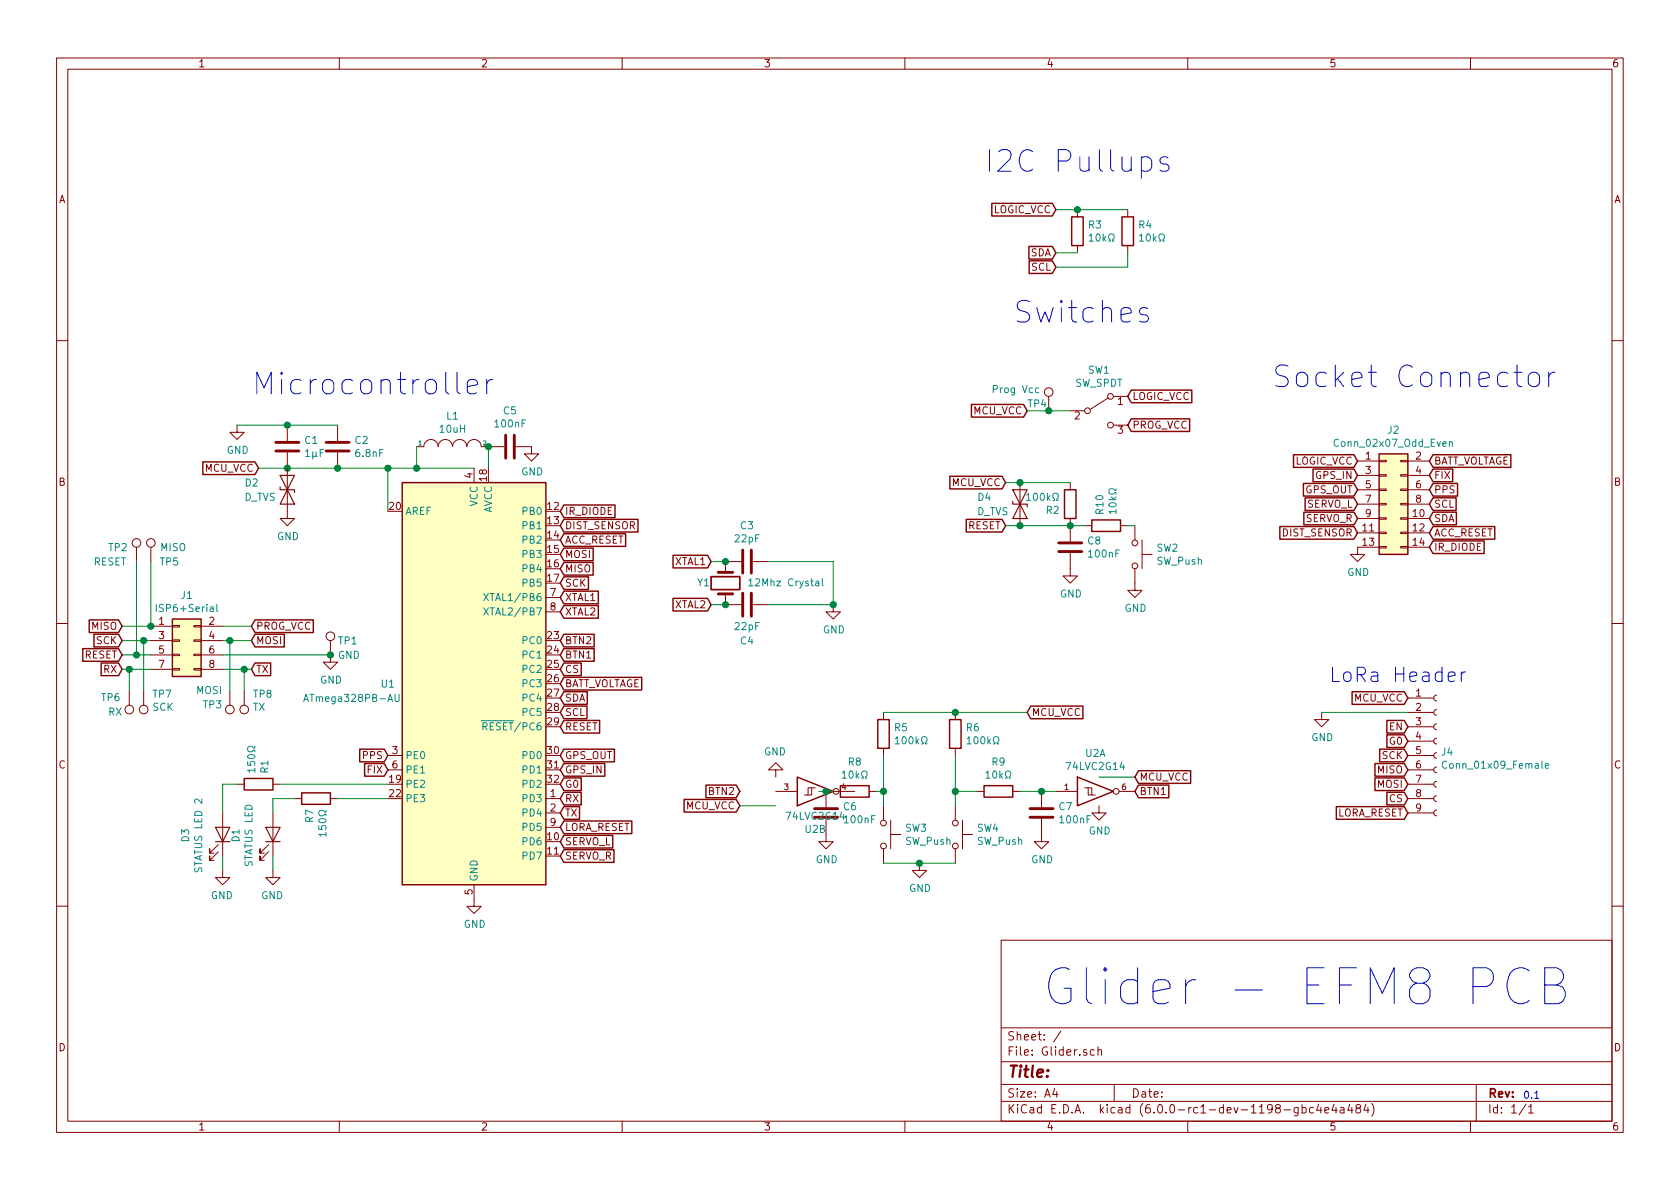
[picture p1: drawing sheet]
<svg xmlns="http://www.w3.org/2000/svg" width="297mm" height="210mm" viewBox="0 0 297 210" stroke-linecap="round" stroke-linejoin="round" font-family="sans-serif">
<g fill="none" stroke="#840000" stroke-width=".18">
<path d="M10 10.3h277v189.9h-277zM12 12.2h273v186.1h-273zM60 10.3v1.9M110 10.3v1.9M160 10.3v1.9M210 10.3v1.9M260 10.3v1.9M190.5 37.1v1.2M199.4 37.1v1.2M190.5 43.4v1.3M199.4 43.4v1.3M10 60.2h2"/>
<path d="M41.9 75.2v1.2h1.3l-1.3 1.3-1.3-1.3h1.3M50.8 75.2v2.8M59.7 75.2v2.8M73.7 79h1.2a1.27 1.27 0 0 1 1.3-1.3 1.27 1.27 0 0 1 1.3 1.3 1.27 1.27 0 0 1 1.2-1.3 1.27 1.27 0 0 1 1.3 1.3 1.27 1.27 0 0 1 1.3-1.3 1.27 1.27 0 0 1 1.2 1.3 1.27 1.27 0 0 1 1.3-1.3 1.27 1.27 0 0 1 1.3 1.3h4.1M91.2 79h2.8v1.3h1.2l-1.2 1.2-1.3-1.2h1.3M185.4 70.1v2.5M189.2 72.6h2.6M196 70.4l-3.2 2M196.8 70.1h2.6M196.8 75.2h2.6M285 60.2h2M24.1 96.8v2.5"/>
<path d="M26.7 96.8v2.5M50.8 80v11.7h1.3l-1.3 1.3-1.3-1.3h1.3M59.7 80v2.8M83.8 82.8v2.5M131.1 99.3h-2.8v1.9M133.1 99.3h2.8M180.3 85.3v7.7M189.2 97.8v4h1.3l-1.3 1.3-1.2-1.3h1.2M189.2 85.3v1.3M189.2 91.7v4.1M191.8 93h1.2M198.1 93h1.3"/>
<path d="M200.7 93v2.5M201.9 98h1.8M201.9 95.5v5.1M240 81.5h3.8M240 91.7h3.8M240 94.2h3.8M240 84.1h3.8M240 86.6h3.8M240 89.1h3.8M243.8 96.6h1.3v.3h-1.3zM243.8 94.1h1.3v.3h-1.3zM243.8 91.6h1.3v.2h-1.3z"/>
<path d="M243.8 89h1.3v.3h-1.3zM243.8 86.5h1.3v.2h-1.3zM243.8 83.9h1.3v.3h-1.3zM243.8 81.4h1.3v.3h-1.3zM243.8 96.8h-3.8v1.2h1.3l-1.3 1.3-1.2-1.3h1.2M247.6 96.6h1.3v.3h-1.3zM247.6 94.1h1.3v.3h-1.3zM247.6 91.6h1.3v.2h-1.3zM247.6 89h1.3v.3h-1.3zM247.6 86.5h1.3v.2h-1.3zM247.6 83.9h1.3v.3h-1.3zM247.6 81.4h1.3v.3h-1.3z"/>
<path d="M248.9 81.5h3.8M248.9 91.7h3.8M248.9 94.2h3.8M248.9 96.8h3.8M248.9 84.1h3.8M248.9 86.6h3.8M248.9 89.1h3.8M10 110.3h2M26.7 110.7h3.8M26.7 113.3h3.8M26.7 115.8h3.8M26.7 118.4h3.8"/>
<path d="M30.5 118.2h1.2v.3h-1.2zM30.5 115.7h1.2v.2h-1.2zM30.5 113.2h1.2v.2h-1.2zM30.5 110.6h1.2v.3h-1.2zM34.3 118.2h1.3v.3h-1.3zM34.3 115.7h1.3v.2h-1.3zM34.3 113.2h1.3v.2h-1.3zM34.3 110.6h1.3v.3h-1.3zM35.6 110.7h3.8M35.6 113.3h3.8M35.6 115.8h3.8M35.6 118.4h3.8"/>
<path d="M58.4 113.3v3.8h1.3l-1.3 1.3-1.3-1.3h1.3M96.5 105.7h2.6M96.5 108.2h2.6M128.3 105v1.9h2.8M133.1 106.9h2.8M147.3 106.9v1.3h1.3l-1.3 1.3-1.3-1.3h1.3M200.7 100.6v3.8h1.2l-1.2 1.3-1.3-1.3h1.3M285 110.3h2M22.9 122.2v2.5M25.4 122.2v2.5M40.6 122.2v2.5M41.9 138.7h1.3"/>
<path d="M43.2 122.2v2.5M48.3 138.7h1.2M68.6 133.6h2.5M68.6 136.1h2.5M137.2 136.1h1.2l-1.2-1.2-1.3 1.2h1.3v1.3M137.2 139.9h3.8M143.5 139.3v1.3h-.6M144.1 139.3h-1.2v1.3h-.7M146 139.9v2.8M147.3 139.9h3.8M153.7 139.9h1.2M156.2 126v1.2"/>
<path d="M156.2 132.3v1.3M168.9 126v1.2M168.9 132.3v1.3M172.7 139.9h1.3M179.1 139.9h1.2M184.1 139.9v2.8M186.7 139.9h3.8M191.8 139.3h.6v1.3h1.3M192.4 139.3h.6v1.3M197.9 139.9h2.8M233.7 126v1.2h1.2l-1.2 1.3-1.3-1.3h1.3M248.9 138.7h4.6"/>
<path d="M248.9 133.6h4.6M248.9 136.1h4.6M248.9 131.1h4.6M248.9 128.5h4.6M248.9 126h4.6M248.9 123.4h4.6M254 138.2l-.3 .1-.2 .3 .1 .4 .4 .2M254 135.6l-.3 .1-.2 .4 .1 .3 .4 .2M254 133.1l-.3 .1-.2 .3 .1 .4 .4 .2M254 130.6l-.3 .1-.2 .3 .1 .4 .4 .2M254 128l-.3 .1-.2 .3 .1 .4 .4 .2M254 125.5l-.3 .1-.2 .3 .1 .4 .4 .2"/>
<path d="M254 122.9l-.3 .1-.2 .4 .1 .3 .4 .2M38.6 150.6l-1.5 1.5v-.7v.7h.7M38.6 149.3l-1.5 1.6v-.8v.8h.7M39.4 153.9v1.3h-1.3l1.3 1.3 1.2-1.3h-1.2M39.4 143.8v7.6M47.5 150.6l-1.5 1.5v-.7v.7h.7M47.5 149.3l-1.5 1.6v-.8v.8h.7M48.3 153.9v1.3h-1.3l1.3 1.3 1.2-1.3h-1.2M48.3 143.8v7.6M52.1 141.2h1.2M58.4 141.2h1.3M83.8 156.5v3.8h1.3l-1.3 1.2-1.3-1.2h1.3"/>
<path d="M96.5 141.2h2.6M96.5 143.8h2.6M96.5 146.3h2.6M146 144.8v4h1.3l-1.3 1.3-1.2-1.3h1.2M156.2 142.5v2.5M156.2 150.1v2.5M157.5 147.6h1.8M157.5 145v5.1M162.6 152.6v1.3h1.2l-1.2 1.3-1.3-1.3h1.3M168.9 142.5v2.5M168.9 150.1v2.5M170.2 147.6h1.8"/>
<path d="M170.2 145v5.1M184.1 144.8v4h1.3l-1.3 1.3-1.2-1.3h1.2M194.3 142.5v1.3h1.3l-1.3 1.2-1.3-1.2h1.3M248.9 141.2h4.6M248.9 143.8h4.6M254 143.3l-.3 .1-.2 .3 .1 .4 .4 .2M254 140.7l-.3 .1-.2 .3 .1 .4 .4 .2M10 160.2h2M177 166.3h108v32h-108zM285 160.2h2M60 198.3v1.9M110 198.3v1.9"/>
<path d="M160 198.3v1.9M177 194.8h108M177 191.8h108M177 187.8h108M177 181.8h108M186.5 192.5l-.4 1h1M186.8 193v1M187.6 182.3l-1.3 2M193.5 185.7l-.4-.1-.3 .3v.6l.3 .1 .4-.1M194.1 185.7l.2-.1 .4 .1 .1 .9M194.1 185.1v1.5M197 191.8v3"/>
<path d="M210 198.3v1.9M229.5 195.8v1.2l-.3 .3h-.3M229.5 195.9l-.4-.1-.3 .3 .1 .6 .2 .1 .4-.1M230.2 195.9l.5-.1 .2 .3v.6l-.2 .1-.5-.1M230.2 195.3v1.5M232.2 195.9l-.4-.1-.3 .3 .1 .6h.6M233.1 195.2l-.3 1.1h.9M233.5 195.8v1M234.2 196.3l.7-.1v-.3l-.5-.1-.2 .2 .1 .7h.6M235.9 195.2l-.4 1.1h.9M236.2 195.8v1M237 195.9h.6v.9"/>
<path d="M237.6 196.2l-.4 .1-.3 .2 .3 .3 .4-.1M238.7 195.2l-.4 1.1h.9M239 195.8v1M240 196l-.3-.3 .1-.2 .2-.2 .4 .1 .2 .2-.1 .2-.6 .2a.48 .48 0 0 0-.1 .7l.2 .1 .5-.1a.48 .48 0 0 0-.1-.7h-.1M241.5 195.2l-.4 1.1h1M241.9 195.8v1M242.5 195.1a1.79 1.79 0 0 1 0 2.3M260 198.3v1.9M261 191.8v6.5M269.8 195.2l-1.2 2M270.3 195.8l.4-.5v1.5M270.3 196.8h.8"/>
<circle cx="185.4" cy="69.3" r=".76"/>
<circle cx="192.3" cy="72.6" r=".51"/>
<circle cx="196.3" cy="75.2" r=".51"/>
<circle cx="196.3" cy="70.1" r=".51"/>
<circle cx="24.1" cy="96" r=".76"/>
<circle cx="26.7" cy="96" r=".76"/>
<circle cx="200.7" cy="96" r=".51"/>
<circle cx="58.4" cy="112.5" r=".76"/>
<circle cx="200.7" cy="100.1" r=".51"/>
<circle cx="22.9" cy="125.5" r=".76"/>
<circle cx="25.4" cy="125.5" r=".76"/>
<circle cx="40.6" cy="125.5" r=".76"/>
<circle cx="43.2" cy="125.5" r=".76"/>
<circle cx="147.8" cy="139.9" r=".51"/>
<circle cx="197.4" cy="139.9" r=".51"/>
<circle cx="156.2" cy="149.6" r=".51"/>
<circle cx="156.2" cy="145.5" r=".51"/>
<circle cx="168.9" cy="145.5" r=".51"/>
<circle cx="168.9" cy="149.6" r=".51"/>
</g>
<path d="M49.5 84.1h2.6l-1.3 2.5zM49.5 86.1v.5h2.6v.5M50.8 86.6l1.3 2.5h-2.6zM179.1 86.6h2.5l-1.3 2.5zM179.1 88.6v.5h2.5v.6M180.3 89.1l1.3 2.6h-2.5zM38.1 146.3h2.5l-1.2 2.5zM38.1 148.8h2.5M47 146.3h2.5l-1.2 2.5zM47 148.8h2.5" fill="none" stroke="#840000" stroke-width=".2"/>
<g fill="none" stroke="#840000" stroke-width=".25">
<path d="M175.4 36h10.7l.6 1.1-.6 1.1h-10.7zM189.5 38.3h2v5.1h-2zM198.4 38.3h2v5.1h-2zM181.9 43.6h4.2l.6 1.1-.6 1.1h-4.2zM182 46.1h4.1l.6 1.1-.6 1.2h-4.1zM171.8 71.5h9.2l.6 1.1-.6 1.2h-9.2zM200 69h10.7v2.2h-10.7l-.6-1.1zM200 74.1h10.3v2.2h-10.3l-.6-1.1zM35.9 81.7h9.2l.6 1.1-.6 1.1h-9.2zM71.1 85.3h25.4v71.2h-25.4zM99.7 94.4h10.9v2.2h-10.9l-.6-1.1zM99.7 91.8h13.1v2.3h-13.1l-.6-1.1z"/>
<path d="M99.7 89.3h9v2.2h-9l-.6-1.1zM99.7 99.5h5.2v2.2h-5.2l-.6-1.1zM99.7 96.9h5.2v2.3h-5.2l-.6-1.2zM119 98.2h6.1l.6 1.1-.6 1.1h-6.1zM167.9 84.2h9.3l.6 1.1-.6 1.2h-9.3zM170.8 91.8h6.4l.6 1.2-.6 1.1h-6.4zM188.2 86.6h2v5.1h-2zM193 91.9h5.1v2.1h-5.1zM226.3 93.1h13.1l.6 1.1-.6 1.1h-13.1zM228.7 80.4h10.7l.6 1.1-.6 1.1h-10.7zM230.5 85.5h8.9l.6 1.1-.6 1.1h-8.9zM230.5 90.6h8.9l.6 1.1-.6 1.1h-8.9z"/>
<path d="M230.8 88h8.6l.6 1.1-.6 1.2h-8.6zM232.2 83h7.2l.6 1.1-.6 1.1h-7.2zM243.8 80.3h5.1v17.7h-5.1zM253.4 83h3.4v2.2h-3.4l-.7-1.1zM253.4 85.5h4.3v2.2h-4.3l-.7-1.1zM253.4 90.6h4.1v2.2h-4.1l-.7-1.1zM253.4 88h4.1v2.3h-4.1l-.7-1.2zM253.4 93.1h10.9v2.2h-10.9l-.7-1.1zM253.4 95.7h9v2.2h-9l-.7-1.1zM253.4 80.4h13.7v2.2h-13.7l-.7-1.1zM14.6 114.7h6.4l.6 1.1-.6 1.1h-6.4zM15.8 109.6h5.2l.6 1.1-.6 1.2h-5.2z"/>
<path d="M16.6 112.2h4.4l.6 1.1-.6 1.1h-4.4zM17.9 117.2h3.1l.6 1.2-.6 1.1h-3.1zM30.5 109.5h5.1v10.1h-5.1zM45.1 112.2h5.2v2.2h-5.2l-.7-1.1zM45.1 109.6h10.3v2.3h-10.3l-.7-1.2zM45.1 117.2h2.8v2.3h-2.8l-.7-1.1zM99.7 104.5h6.1v2.3h-6.1l-.6-1.1zM99.7 107.1h6.1v2.2h-6.1l-.6-1.1zM99.7 102h4.3v2.2h-4.3l-.6-1.1zM99.7 119.8h13.8v2.2h-13.8l-.6-1.1zM99.7 117.2h3.1v2.3h-3.1l-.6-1.1zM99.7 114.7h5.4v2.2h-5.4l-.6-1.1z"/>
<path d="M99.7 112.2h5.4v2.2h-5.4l-.6-1.1zM119 105.8h6.1l.6 1.1-.6 1.1h-6.1zM43.2 137.7h5.1v2h-5.1zM63.6 132.5h4.3l.7 1.1-.7 1.1h-4.3zM64.5 135h3.4l.7 1.1-.7 1.2h-3.4zM99.7 122.3h4.1v2.3h-4.1l-.6-1.2zM99.7 124.9h4.1v2.2h-4.1l-.6-1.1zM99.7 135h7.2v2.3h-7.2l-.6-1.2zM99.7 132.5h8.9v2.2h-8.9l-.6-1.1zM99.7 127.4h6.3v2.2h-6.3l-.6-1.1zM99.7 137.6h3.1v2.2h-3.1l-.6-1.1zM124.8 138.8h5.4l.6 1.1-.6 1.2h-5.4z"/>
<path d="M141 137.4l6.3 2.5-6.3 2.6zM148.6 138.9h5.1v2.1h-5.1zM155.2 127.2h2v5.1h-2zM167.9 127.2h2v5.1h-2zM174 138.9h5.1v2.1h-5.1zM182.2 124.9h9.3v2.2h-9.3l-.6-1.1zM190.5 137.4l6.3 2.5-6.3 2.6zM201.3 136.3h9.2v2.2h-9.2l-.6-1.1zM201.3 138.8h5.4v2.3h-5.4l-.6-1.2zM239.1 122.3h9.2l.6 1.1-.6 1.2h-9.2zM243.1 135h5.2l.6 1.1-.6 1.2h-5.2zM243.1 137.6h5.2l.6 1.1-.6 1.1h-5.2z"/>
<path d="M243.9 132.5h4.4l.6 1.1-.6 1.1h-4.4zM245.2 129.9h3.1l.6 1.2-.6 1.1h-3.1zM245.2 127.4h3.1l.6 1.1-.6 1.1h-3.1zM53.3 140.2h5.1v2h-5.1zM99.7 147.7h8.6v2.3h-8.6l-.6-1.2zM99.7 150.3h8.9v2.2h-8.9l-.6-1.1zM99.7 142.6h2.8v2.3h-2.8l-.6-1.1zM99.7 140.1h3.1v2.2h-3.1l-.6-1.1zM99.7 145.2h12v2.2h-12l-.6-1.1zM121 141.4h9.2l.6 1.1-.6 1.1h-9.2zM236.3 142.6h12l.6 1.2-.6 1.1h-12zM245.2 140.1h3.1l.6 1.1-.6 1.1h-3.1z"/>
</g>
<g fill="none" stroke="#008484" stroke-width=".18">
<path d="M192.6 41.7l.3-.3v1.2M192.6 42.6h.7M196 42.6h.3v-.2a.55 .55 0 0 1-.2-.8 .55 .55 0 0 1 .8-.1l.1 .2a.55 .55 0 0 1-.3 .7v.2h.3M201.5 41.7l.3-.3v1.2M201.5 42.6h.7M204.9 42.6h.3v-.2a.55 .55 0 0 1-.2-.8 .55 .55 0 0 1 .8-.1l.1 .2a.55 .55 0 0 1-.3 .7v.2h.3M183.7 68.7l-.4-.1-.2 .2 .1 .6h.5M256.3 78.2l.1-.1 .3 .1 .1 .7M256.3 78.1v.8M181.5 87.6l.4-.4v1.3M181.5 88.5h.7M186.2 88.5h.3v-.2a.55 .55 0 0 1-.3-.9 .55 .55 0 0 1 .9 0v.2a.53 .53 0 0 1-.3 .7v.2h.3"/>
<path d="M197.3 90.5h-1.2l.3 .3M197.3 86.4v.3h-.2a.54 .54 0 0 0-.7-.2 .54 .54 0 0 0-.3 .7 .59 .59 0 0 0 1-.1h.2v.3M197.3 90.1v.7M27.6 106.9v1.2M38.3 106.9v1.1l.2 .1M85.5 104.9l.9 1.3M85.5 107.5l.9 1.3M86.4 104.9l-.9 1.3M86.4 107.5l-.9 1.3M132.4 102.7l.3-.4v1.3M132.4 103.6h.7M145.4 102.3v1.1l.2 .2"/>
<path d="M45.1 136.2h-1.3l.3 .4M45.1 132v.3h-.3a.54 .54 0 0 0-.7-.3 .54 .54 0 0 0-.2 .8 .59 .59 0 0 0 .9-.2h.3v.3M45.1 135.8v.8M53.7 124l.4-1.2 .4 1.2M53.8 123.7h.6M69.8 122.8v1l.3 .2h.2l.3-.2v-1M85.1 127.5h1.3M85.4 128.5l.6-.1 .1-.2v-.3l-.2-.1h-.5v1.3M85.7 128.5l.4 .6M148.9 136.7l.4-.4v1.3M148.9 137.6h.7M152.3 137.6h.4v-.2a.55 .55 0 0 1-.3-.8 .55 .55 0 0 1 .9-.1v.2a.55 .55 0 0 1-.3 .7v.2h.3"/>
<path d="M158.3 130.6l.3-.3v1.2M158.3 131.5h.7M162.9 131.5h.3v-.2a.55 .55 0 0 1-.2-.8 .55 .55 0 0 1 .9-.1v.2a.53 .53 0 0 1-.3 .7v.2h.3M171 130.6l.3-.3v1.2M171 131.5h.7M174.3 136.7l.4-.4v1.3M174.3 137.6h.7M175.6 131.5h.3v-.2a.55 .55 0 0 1-.2-.8 .55 .55 0 0 1 .9-.1v.2a.53 .53 0 0 1-.3 .7v.2h.3M177.7 137.6h.4v-.2a.55 .55 0 0 1-.3-.8 .55 .55 0 0 1 .9-.1v.2a.55 .55 0 0 1-.3 .7v.2h.3M255.8 134.7a.6 .6 0 0 0-.8 .4 .6 .6 0 0 0 .6 .8l.2-.2M273.2 135.4l.6-.1v-.2l-.4-.1-.2 .2 .1 .6h.5M57.6 147.5h-1.2l.3 .4"/>
<path d="M57.6 143.3v.3h-.2a.54 .54 0 0 0-.7-.3 .54 .54 0 0 0-.3 .8 .59 .59 0 0 0 1-.1h.2v.3M57.6 147.2v.7"/>
</g>
<g fill="none" stroke="#008400" stroke-width=".18">
<path d="M186.7 37.1h12.7M186.7 44.7h3.8M199.4 44.7v2.5h-12.7M41.9 75.2h17.8M73.7 79v3.8M86.4 79v3.8M181.6 72.6h7.6M24.1 99.3v16.5M26.7 99.3v11.4h-5.1M45.7 82.8h38.1M68.6 82.8v7.6M125.7 99.3h2.6"/>
<path d="M135.9 99.3h11.4v7.6h-11.4M177.8 85.3h11.4M177.8 93h14M199.4 93h1.3M21.6 113.3h5.1M21.6 115.8h5.1M21.6 118.4h5.1M22.9 118.4v3.8M25.4 113.3v8.9M39.4 110.7h5M39.4 113.3h5M39.4 115.8h19"/>
<path d="M39.4 118.4h5M40.6 113.3v8.9M43.2 118.4v3.8M125.7 106.9h2.6M41.9 138.7h-2.5v5.1M49.5 138.7h19.1M144.8 139.9h2.5M154.9 139.9h1.3M156.2 126h25.4M156.2 133.6v8.9M168.9 139.9h3.8M168.9 133.6v8.9"/>
<path d="M180.3 139.9h6.4M194.3 137.4h6.4M233.7 126h15.2M39.4 151.4v2.5M48.3 151.4v2.5M52.1 141.2h-3.8v2.6M59.7 141.2h8.9M130.8 142.5h6.4M156.2 152.6h12.7"/>
</g>
<g fill="none" stroke="#840000" stroke-width=".51">
<path d="M48.8 79.8h4M48.8 78.2h4M57.7 79.8h4M57.7 78.2h4M89.4 77v4M90.9 77v4M131.3 97.3v4M132.8 97.3v4M187.2 97.5h4.1M187.2 96h4.1M127 105h2.5M127 101.2h2.5"/>
<path d="M131.3 104.9v4.1M132.8 104.9v4.1M144 144.5h4.1M144 143h4.1M182.1 144.5h4.1M182.1 143h4.1"/>
</g>
<g fill="none" stroke="#0000c2" stroke-width=".18">
<path d="M201.8 27.9l.4-.2h.7l.6 .4 .1 .4v1.1l-.1 .3a1.25 1.25 0 0 1-1.7 .2M206.5 27.9l-.3-.2h-.6l-.3 .2-.2 .4 .2 .5 .3 .2h.6l.3 .2 .2 .4-.2 .5-.3 .2h-.8l-.3-.2M202.9 54.6l-.4-.2h-.5l-.4 .2-.2 .4 .2 .5 .4 .2h.5l.4 .2 .2 .3-.2 .6-.4 .1h-.7l-.4-.1M80.8 65.8v3.3l.2 .4 .4 .1M82.6 68.4l1.8-.4-.1-.7-.4-.2h-.7l-.4 .2-.2 .4v1.4l.2 .4 .4 .1h.7l.4-.1M86.1 67.1v2.5M87.1 67.1a1.01 1.01 0 0 0-1 .7M267.7 65.8h1.4M268.2 64.6v3.2l.2 .4 .7 .2M270.4 66.2a1.03 1.03 0 0 1 1-.4 1.03 1.03 0 0 1 .8 .8v1.1a1.05 1.05 0 0 1-1 .7 1.05 1.05 0 0 1-1-.7v-1.1zM273.8 65.8v2.6M274.9 65.8a1.01 1.01 0 0 0-1.1 .8"/>
<path d="M256.1 119.7l1.2-.3-.2-.5-.7-.1-.3 .4v.9l.1 .3 .2 .1 .7-.1M258.4 118.8v1.7M259.1 118.8a.64 .64 0 0 0-.7 .5M260.4 174.5h2.4a1.73 1.73 0 0 0 1.3-1.7 1.73 1.73 0 0 0-1.3-1.7h-2.4v6.4M270.4 171.7a2.2 2.2 0 0 0-3.6 .9 4.1 4.1 0 0 0 .9 4.6 2.2 2.2 0 0 0 2.7-.3M273.1 174.2h2.1a1.55 1.55 0 0 0 1.3-1.5 1.55 1.55 0 0 0-1.3-1.6h-2.1v6.4h2.4a1.7 1.7 0 0 0 1.3-1.8 1.7 1.7 0 0 0-1.6-1.5M271.3 194.2h.8"/>
</g>
<g fill="#008400" stroke="#008400" stroke-width=".25">
<circle cx="185.4" cy="72.6" r=".51"/>
<circle cx="50.8" cy="82.8" r=".51"/>
<circle cx="59.7" cy="82.8" r=".51"/>
<circle cx="50.8" cy="75.2" r=".51"/>
<circle cx="190.5" cy="37.1" r=".51"/>
<circle cx="68.6" cy="82.8" r=".51"/>
<circle cx="73.7" cy="82.8" r=".51"/>
<circle cx="147.3" cy="106.9" r=".51"/>
<circle cx="128.3" cy="99.3" r=".51"/>
<circle cx="128.3" cy="106.9" r=".51"/>
<circle cx="162.6" cy="152.6" r=".51"/>
<circle cx="24.1" cy="115.8" r=".51"/>
<circle cx="58.4" cy="115.8" r=".51"/>
<circle cx="40.6" cy="113.3" r=".51"/>
<circle cx="25.4" cy="113.3" r=".51"/>
<circle cx="43.2" cy="118.4" r=".51"/>
<circle cx="26.7" cy="110.7" r=".51"/>
<circle cx="86.4" cy="79" r=".51"/>
<circle cx="168.9" cy="126" r=".51"/>
<circle cx="189.2" cy="93" r=".51"/>
<circle cx="22.9" cy="118.4" r=".51"/>
<circle cx="168.9" cy="139.9" r=".51"/>
<circle cx="184.2" cy="139.9" r=".51"/>
<circle cx="146.1" cy="139.9" r=".51"/>
<circle cx="180.3" cy="85.3" r=".51"/>
<circle cx="180.3" cy="93" r=".51"/>
<circle cx="156.2" cy="139.9" r=".51"/>
</g>
<g fill="#ffffc2" stroke="#ffffc2" stroke-width=".18">
<path d="M243.8 80.3h5.1v17.7h-5.1z"/>
<path d="M71.1 85.3h25.4v71.2h-25.4z"/>
<path d="M30.5 109.5h5.1v10.1h-5.1z"/>
</g>
<path d="M125.7 102h5.1v2.3h-5.1z" fill="none" stroke="#840000" stroke-width=".3"/>
<text font-size="8.8" fill="#0000c2" x="184.1" y="177.8">Glider - EFM8 PCB</text>
<g font-size="5.3" fill="#0000c2">
<text x="174" y="30.5">I2C Pullups</text>
<text x="179.1" y="57.1">Switches</text>
<text x="44.4" y="69.8">Microcontroller</text>
<text x="224.8" y="68.6">Socket Connector</text>
</g>
<text font-size="3.5" fill="#0000c2" x="234.9" y="120.6">LoRa Header</text>
<text font-size="2.8" fill="#840000" x="178" y="190.5">Title:</text>
<g font-size="2.1" fill="#840000">
<text x="178" y="184">Sheet: /</text>
<text x="178" y="186.7">File: Glider.sch</text>
<text x="178" y="196.9">KiCad E.D.A. kicad (6.0.0-rc1-dev-1198-gbc4e4a484)</text>
<text x="178" y="194.1">Size: A4</text>
<text x="200" y="194.1">Date:</text>
<text x="263" y="194.1">Rev:</text>
<text x="263" y="196.9">Id: 1/1</text>
</g>
<g font-size="1.8" fill="#840000">
<text x="35" y="11.9">1</text>
<text x="85" y="11.9">2</text>
<text x="135" y="11.9">3</text>
<text x="185" y="11.9">4</text>
<text x="235" y="11.9">5</text>
<text x="285" y="11.9">6</text>
<text x="10.4" y="35.9">A</text>
<text x="285.4" y="35.9">A</text>
<text x="175.6" y="37.7">LOGIC_VCC</text>
<text x="182.2" y="45.3">SDA</text>
<text x="182.4" y="47.9">SCL</text>
<text x="197.6" y="71.6">1</text>
<text x="200.2" y="70.7">LOGIC_VCC</text>
<text x="172.1" y="73.3">MCU_VCC</text>
<text x="190" y="74.2">2</text>
<text x="197.6" y="76.7">3</text>
<text x="200.2" y="75.8">PROG_VCC</text>
<text x="36.2" y="83.4">MCU_VCC</text>
<text x="228.9" y="82.2">LOGIC_VCC</text>
<text x="241.5" y="81.3">1</text>
<text x="241.5" y="83.8">3</text>
<text x="250.3" y="81.3">2</text>
<text x="250.3" y="83.8">4</text>
<text x="253.5" y="82.2">BATT_VOLTAGE</text>
<text x="10.4" y="85.9">B</text>
<text x="83.6" y="84.6" transform="rotate(-90 83.6 84.6)">4</text>
<text x="86.1" y="85" transform="rotate(-90 86.1 85)">18</text>
<text x="168.3" y="86">MCU_VCC</text>
<text x="230.8" y="87.2">GPS_OUT</text>
<text x="231" y="89.8">SERVO_L</text>
<text x="232.8" y="84.7">GPS_IN</text>
<text x="241.5" y="86.4">5</text>
<text x="241.5" y="88.9">7</text>
<text x="250.3" y="86.4">6</text>
<text x="250.3" y="88.9">8</text>
<text x="253.5" y="84.7">FIX</text>
<text x="253.5" y="87.2">PPS</text>
<text x="253.5" y="89.8">SCL</text>
<text x="285.4" y="85.9">B</text>
<text x="68.9" y="90.2">20</text>
<text x="96.8" y="90.2">12</text>
<text x="96.8" y="92.7">13</text>
<text x="96.8" y="95.2">14</text>
<text x="99.8" y="93.6">DIST_SENSOR</text>
<text x="99.8" y="91.1">IR_DIODE</text>
<text x="171.1" y="93.6">RESET</text>
<text x="226.8" y="94.9">DIST_SENSOR</text>
<text x="230.8" y="92.3">SERVO_R</text>
<text x="241" y="94">11</text>
<text x="241.5" y="91.4">9</text>
<text x="249.9" y="91.4">10</text>
<text x="249.9" y="94">12</text>
<text x="253.5" y="92.3">SDA</text>
<text x="253.5" y="94.9">ACC_RESET</text>
<text x="96.8" y="97.8">15</text>
<text x="96.8" y="100.3">16</text>
<text x="99.8" y="96.1">ACC_RESET</text>
<text x="99.8" y="101.2">MISO</text>
<text x="99.8" y="98.7">MOSI</text>
<text x="119.3" y="99.9">XTAL1</text>
<text x="241" y="96.5">13</text>
<text x="249.9" y="96.5">14</text>
<text x="253.5" y="97.4">IR_DIODE</text>
<text x="96.8" y="102.9">17</text>
<text x="97.3" y="105.4">7</text>
<text x="97.3" y="107.9">8</text>
<text x="99.8" y="106.3">XTAL1</text>
<text x="99.8" y="103.8">SCK</text>
<text x="119.3" y="107.6">XTAL2</text>
<text x="16.3" y="111.4">MISO</text>
<text x="17.1" y="113.9">SCK</text>
<text x="28.1" y="110.5">1</text>
<text x="28.1" y="113">3</text>
<text x="37" y="110.5">2</text>
<text x="37" y="113">4</text>
<text x="45.2" y="113.9">MOSI</text>
<text x="45.2" y="111.4">PROG_VCC</text>
<text x="96.8" y="113">23</text>
<text x="99.8" y="108.8">XTAL2</text>
<text x="99.8" y="113.9">BTN2</text>
<text x="14.9" y="116.5">RESET</text>
<text x="18.3" y="119">RX</text>
<text x="28.1" y="115.6">5</text>
<text x="28.1" y="118.1">7</text>
<text x="37" y="115.6">6</text>
<text x="37" y="118.1">8</text>
<text x="45.2" y="119">TX</text>
<text x="96.8" y="115.6">24</text>
<text x="96.8" y="118.1">25</text>
<text x="99.8" y="119">CS</text>
<text x="99.8" y="116.5">BTN1</text>
<text x="96.8" y="120.6">26</text>
<text x="96.8" y="123.2">27</text>
<text x="96.8" y="125.7">28</text>
<text x="99.8" y="124.1">SDA</text>
<text x="99.8" y="121.5">BATT_VOLTAGE</text>
<text x="239.4" y="124.1">MCU_VCC</text>
<text x="250.3" y="123.2">1</text>
<text x="250.3" y="125.7">2</text>
<text x="96.8" y="128.3">29</text>
<text x="99.8" y="126.6">SCL</text>
<text x="99.8" y="129.2">RESET</text>
<text x="182.4" y="126.6">MCU_VCC</text>
<text x="245.7" y="129.2">EN</text>
<text x="245.8" y="131.7">G0</text>
<text x="250.3" y="128.3">3</text>
<text x="250.3" y="130.8">4</text>
<text x="10.4" y="135.9">C</text>
<text x="64.3" y="134.2">PPS</text>
<text x="65" y="136.8">FIX</text>
<text x="69.4" y="133.3">3</text>
<text x="69.4" y="135.9">6</text>
<text x="96.8" y="133.3">30</text>
<text x="96.8" y="135.9">31</text>
<text x="99.8" y="136.8">GPS_IN</text>
<text x="99.8" y="134.2">GPS_OUT</text>
<text x="243.6" y="136.8">MISO</text>
<text x="244.4" y="134.2">SCK</text>
<text x="250.3" y="133.3">5</text>
<text x="250.3" y="135.9">6</text>
<text x="285.4" y="135.9">C</text>
<text x="68.9" y="138.4">19</text>
<text x="68.9" y="141">22</text>
<text x="96.8" y="138.4">32</text>
<text x="97.3" y="141">1</text>
<text x="97.3" y="143.5">2</text>
<text x="99.8" y="141.9">RX</text>
<text x="99.8" y="139.3">G0</text>
<text x="121.3" y="143.1">MCU_VCC</text>
<text x="125.4" y="140.6">BTN2</text>
<text x="201.4" y="138">MCU_VCC</text>
<text x="201.4" y="140.6">BTN1</text>
<text x="243.6" y="139.3">MOSI</text>
<text x="245.7" y="141.9">CS</text>
<text x="250.3" y="138.4">7</text>
<text x="250.3" y="141">8</text>
<text x="250.3" y="143.5">9</text>
<text x="96.8" y="148.6">10</text>
<text x="97.3" y="146">9</text>
<text x="99.8" y="149.5">SERVO_L</text>
<text x="99.8" y="144.4">TX</text>
<text x="99.8" y="146.9">LORA_RESET</text>
<text x="236.2" y="144.4">LORA_RESET</text>
<text x="96.8" y="151.1">11</text>
<text x="99.8" y="152">SERVO_R</text>
<text x="83.6" y="158.2" transform="rotate(-90 83.6 158.2)">5</text>
<text x="10.4" y="185.9">D</text>
<text x="285.4" y="185.9">D</text>
<text x="35" y="199.9">1</text>
<text x="85" y="199.9">2</text>
<text x="135" y="199.9">3</text>
<text x="185" y="199.9">4</text>
<text x="235" y="199.9">5</text>
<text x="285" y="199.9">6</text>
</g>
<g font-size="1.8" fill="#008484">
<text x="192.5" y="40.4">R3</text>
<text x="201.4" y="40.4">R4</text>
<text x="193.3" y="42.7">10k</text>
<text x="202.2" y="42.7">10k</text>
<text x="175.8" y="69.5">Prog Vcc</text>
<text x="190" y="68.4">SW_SPDT</text>
<text x="192.4" y="66.1">SW1</text>
<text x="77.9" y="76.5">10uH</text>
<text x="79" y="74.2">L1</text>
<text x="87.6" y="75.6">100nF</text>
<text x="89.1" y="73.3">C5</text>
<text x="181.8" y="72.1">TP4</text>
<text x="245.4" y="76.7">J2</text>
<text x="40.1" y="80.3">GND</text>
<text x="53.9" y="78.5">C1</text>
<text x="54" y="80.8">1µF</text>
<text x="62.8" y="78.5">C2</text>
<text x="63" y="80.8">6.8nF</text>
<text x="236.3" y="79">Conn_02x07_Odd_Even</text>
<text x="43.2" y="88.6">D_TVS</text>
<text x="43.4" y="86">D2</text>
<text x="84.5" y="89.6" transform="rotate(-90 84.5 89.6)">VCC</text>
<text x="92.2" y="84.1">GND</text>
<text x="172.9" y="88.6">D4</text>
<text x="182.4" y="88.6">100k</text>
<text x="49" y="95.5">GND</text>
<text x="71.6" y="91.1">AREF</text>
<text x="87" y="90.9" transform="rotate(-90 87 90.9)">AVCC</text>
<text x="92.6" y="91.1">PB0</text>
<text x="92.6" y="93.6">PB1</text>
<text x="130" y="95.9">22pF</text>
<text x="131" y="93.6">C3</text>
<text x="172.7" y="91.1">D_TVS</text>
<text x="185" y="90.9">R2</text>
<text x="195.1" y="90.9" transform="rotate(-90 195.1 90.9)">R10</text>
<text x="197.4" y="90.1" transform="rotate(-90 197.4 90.1)">10k</text>
<text x="16.5" y="100">RESET</text>
<text x="19.2" y="97.5">TP2</text>
<text x="28.3" y="100">TP5</text>
<text x="28.4" y="97.5">MISO</text>
<text x="92.6" y="96.1">PB2</text>
<text x="92.6" y="98.7">PB3</text>
<text x="92.6" y="101.2">PB4</text>
<text x="192.4" y="96.3">C8</text>
<text x="192.6" y="98.6">100nF</text>
<text x="204.5" y="97.6">SW2</text>
<text x="204.5" y="99.9">SW_Push</text>
<text x="238.2" y="101.8">GND</text>
<text x="32.1" y="105.9">J1</text>
<text x="86.5" y="106.3">XTAL1/PB6</text>
<text x="92.6" y="103.8">PB5</text>
<text x="123.3" y="103.7">Y1</text>
<text x="133" y="103.7">12Mhz Crystal</text>
<text x="187.4" y="105.7">GND</text>
<text x="28.2" y="108.2">ISP6+Serial</text>
<text x="59.9" y="114">TP1</text>
<text x="86.5" y="108.8">XTAL2/PB7</text>
<text x="92.6" y="113.9">PC0</text>
<text x="130" y="111.4">22pF</text>
<text x="131" y="114">C4</text>
<text x="145.5" y="112">GND</text>
<text x="198.8" y="108.2">GND</text>
<text x="59.7" y="116.5">GND</text>
<text x="92.6" y="116.5">PC1</text>
<text x="92.6" y="119">PC2</text>
<text x="18" y="124">TP6</text>
<text x="27" y="125.7">SCK</text>
<text x="27.1" y="123.4">TP7</text>
<text x="34.7" y="122.7">MOSI</text>
<text x="35.9" y="125.3">TP3</text>
<text x="44.7" y="125.7">TX</text>
<text x="44.8" y="123.4">TP8</text>
<text x="54.5" y="124.1">ATmega328PB-AU</text>
<text x="56.6" y="120.9">GND</text>
<text x="67.5" y="121.6">U1</text>
<text x="92.6" y="121.5">PC3</text>
<text x="92.6" y="124.1">PC4</text>
<text x="19.2" y="126.5">RX</text>
<text x="86.2" y="129.2">RESET/PC6</text>
<text x="92.6" y="126.6">PC5</text>
<text x="158.2" y="129.3">R5</text>
<text x="159.2" y="131.6">100k</text>
<text x="170.9" y="129.3">R6</text>
<text x="171.9" y="131.6">100k</text>
<text x="231.9" y="131.1">GND</text>
<text x="45.1" y="135.8" transform="rotate(-90 45.1 135.8)">150</text>
<text x="47.4" y="136.7" transform="rotate(-90 47.4 136.7)">R1</text>
<text x="71.6" y="134.2">PE0</text>
<text x="71.6" y="136.8">PE1</text>
<text x="92.6" y="134.2">PD0</text>
<text x="92.6" y="136.8">PD1</text>
<text x="135.1" y="133.6">GND</text>
<text x="149.7" y="137.7">10k</text>
<text x="150" y="135.4">R8</text>
<text x="175.1" y="137.7">10k</text>
<text x="175.4" y="135.4">R9</text>
<text x="188.8" y="136.2">74LVC2G14</text>
<text x="191.9" y="133.9">U2A</text>
<text x="254.9" y="133.6">J4</text>
<text x="255.7" y="135.9">Conn_01x09_Female</text>
<text x="71.6" y="139.3">PE2</text>
<text x="71.6" y="141.9">PE3</text>
<text x="92.6" y="141.9">PD3</text>
<text x="92.6" y="139.3">PD2</text>
<text x="149.2" y="143.3">C6</text>
<text x="187.3" y="143.3">C7</text>
<text x="33.5" y="148.9" transform="rotate(-90 33.5 148.9)">D3</text>
<text x="42.3" y="148.9" transform="rotate(-90 42.3 148.9)">D1</text>
<text x="55.4" y="145.4" transform="rotate(-90 55.4 145.4)">R7</text>
<text x="57.7" y="147.1" transform="rotate(-90 57.7 147.1)">150</text>
<text x="92.6" y="149.5">PD6</text>
<text x="92.6" y="144.4">PD4</text>
<text x="92.6" y="146.9">PD5</text>
<text x="139.2" y="145">74LVC2G14</text>
<text x="142.4" y="147.3">U2B</text>
<text x="149.4" y="145.6">100nF</text>
<text x="160.1" y="147.1">SW3</text>
<text x="160.1" y="149.4">SW_Push</text>
<text x="172.8" y="147.1">SW4</text>
<text x="172.8" y="149.4">SW_Push</text>
<text x="187.5" y="145.6">100nF</text>
<text x="192.5" y="147.6">GND</text>
<text x="35.8" y="154" transform="rotate(-90 35.8 154)">STATUS LED 2</text>
<text x="44.7" y="153.3" transform="rotate(-90 44.7 153.3)">STATUS LED</text>
<text x="84.5" y="156" transform="rotate(-90 84.5 156)">GND</text>
<text x="92.6" y="152">PD7</text>
<text x="144.2" y="152.6">GND</text>
<text x="182.3" y="152.6">GND</text>
<text x="37.3" y="159">GND</text>
<text x="46.2" y="159">GND</text>
<text x="160.7" y="157.7">GND</text>
<text x="82" y="164.1">GND</text>
</g>
<text font-size="1.8" fill="#0000c2" x="269.2" y="194.3">0.1</text>
<g font-size="1.4" fill="#840000">
<text x="138.7" y="139.7">3</text>
<text x="148.8" y="139.7">4</text>
<text x="188.2" y="139.7">1</text>
<text x="198.4" y="139.7">6</text>
</g>
<g font-size="1.1" fill="#008484">
<text x="74" y="78.8">1</text>
<text x="85.4" y="78.8">2</text>
</g>
</svg>
